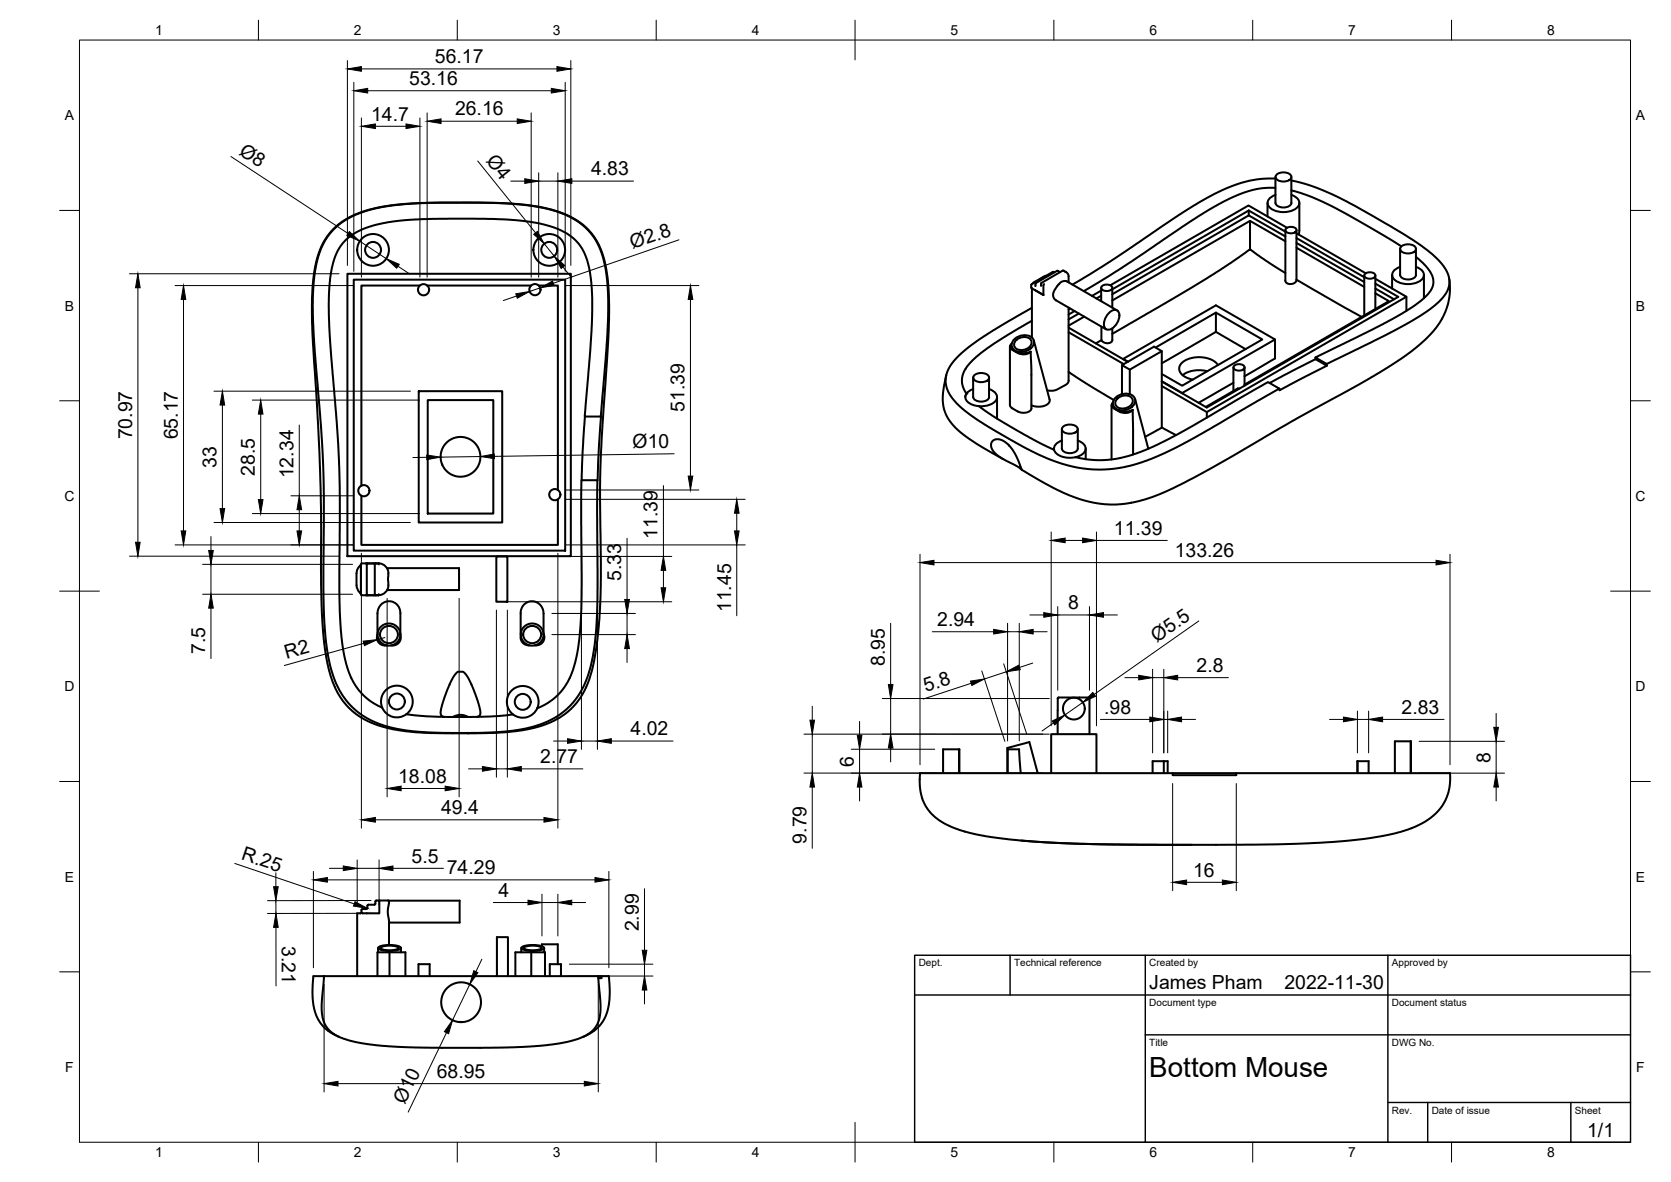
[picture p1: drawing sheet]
<svg xmlns="http://www.w3.org/2000/svg" width="420mm" height="297mm" viewBox="0 0 420 297" stroke-linecap="round" stroke-linejoin="round" font-family="sans-serif">
<!-- layer: Visible -->
<g fill="none" stroke="#000" stroke-width=".51">
<path d="M83.8 57.6l2-1.8 1.8-1.1 3.9-1.6a64.6 64.6 0 0 1 19.5-2.2h9.6l7.7 .2a37.8 37.8 0 0 1 14.9 3.2l1.5 .9a16.8 16.8 0 0 1 7.8 13l.2 .8a103.1 103.1 0 0 1-.1 21.8l-1.6 26.2v30.7a85.9 85.9 0 0 1-2.7 22.6l-.9 2.4-1 1.9-2.2 2.9-1.3 1.3-2.2 1.5-3.5 1.7a56 56 0 0 1-18.8 2.3l-12.1-.2a33.7 33.7 0 0 1-14.5-3.2l-2.3-1.4-1.7-1.6-1.6-1.8-1.4-2.2a41.8 41.8 0 0 1-3.7-16.6l-.2-5.2-.2-10.6a675.1 675.1 0 0 0-2.1-57.7l-.2-8.7 .4-4.8a20.2 20.2 0 0 1 4.6-12.3zM314 54.1l-34.3 19.8M314 52.9v1.2M314 52.9l-34.3 19.8M314 54.1l9.2 5.3M314 52.9l9.2 5.3M314.3 55.5l8.9 5.1M318.7 51v3.4M320.7 44.5v6.5a2.21 2.21 0 0 0 3.2 .9l.7-.5 .1-.4M320.7 47.2l-3.3 .1-2.6 .5-3.2 1-4.2 2-6.2 3.6-20 13.5-8.7 5.3M320.7 44.9h-3.5l-3.2 .6-4.2 1.2-4.6 2.1-7.7 4.5-18.4 12.5-9.4 5.7M320.7 49a2.16 2.16 0 0 0-1.8 2.6 5.3 5.3 0 0 0 6.5 1.1 1.79 1.79 0 0 0 1.3-1.8 1.79 1.79 0 0 0-1.4-1.7l-.6-.2"/>
<path d="M320.9 44a2.63 2.63 0 0 1 3.8 .3 1.63 1.63 0 0 1-2 1.3 1.63 1.63 0 0 1-2-1.3zM323.2 57.8v12.8l.4 .5 .7 .3 1.1-.3 .6-.7v-12.6M323.3 57.5a1.83 1.83 0 0 1 2.7 .2 1.57 1.57 0 0 1-2.7 .5l-.1-.5zM323.6 57.2l-9.7-5.6-34.7 20.1M324.7 47.8l5.1 1.7 5.1 2.3 9.6 5.4 7.9 4.7M324.7 45.4l6 1.6 4.4 1.9 3.4 1.7 14.3 8.2 6.5 4.4a12.5 12.5 0 0 1 5 6.3l.1 .9v1.4l-.4 1.2-.6 1-2.4 2.5-4.4 3.2-8.5 4.7-14.5 7.1-2.8-1.7 19.1-9.5 6-3.7 2.9-2.4 .9-1.2 .6-1.1 .1-.9-.1-1.3-1.3-2.3-3-2.8M324.7 44.5v6.5M326 59.8l17 9.9M326 58.6l17.4 10.1M326.7 51v7l-.1 1M87.4 68.8h56.1v71h-56.1zM88.9 70.3h53.2v68.1h-53.2z"/>
<path d="M105.6 71.8h-14.7v50.3M107.4 71.8h26.1M135.4 71.8h4.9v51.4M259.4 72.4l3 1.7M259.5 77.4l-11.2 6.5-4.1 2.9-2.5 2-1.9 2-1.3 1.9-.7 1.9 .1 2.2 .9 2.4 1.7 2.1 2 1.8 3.4 2.5 12.3 7.2 4.9 2.3 3.7 1.4 4.8 1.1 5.4 .4 5.3-.5 4.7-1.3 5.8-2.3 4.6-2.3 24.3-13.9-2.9-1.7-22.7 13.1-6.1 3.1-4.3 1.8-4.1 1.1-3.9 .5-4-.1-3.2-.6M259.5 72.4v12.4M260.1 72.8l2.3 1.3M260.2 70.8l-.5 .4M260.3 71.8v.1M261.8 71.8h-.1M262.5 71.4l-.1 .3v2.4M263 69.3l-2.8 1.5"/>
<path d="M265.1 68.4l-.4-.1-5.3 3.1-.1 .2 .1 .8M266.6 68.4l-.8-.3-5.3 3-.2 .7M267.2 68l-5.3 3.1-.1 .7M267.2 68l.8 .3M267.8 68.3h.2M268 68.3l.4 .4 .3 .6v1.7M268.7 77.3v18.6l-.7 .8-2.4 1.3-1 .2-1.3-.1M269.1 77.5l-.4 .3M270.2 78.2l-1.5 .8M271.3 78.8l-2.6 1.5M272.6 79.6l-3.9 2.2M276.9 75.6h-.1"/>
<path d="M276.9 74.3l-1.2 .7M276.9 73l-2.3 1.4M276.9 72.3v3.4M277 72a1.83 1.83 0 0 1 2.7 .2 1.57 1.57 0 0 1-2.7 .5l-.1-.5zM278.7 78.8a1.66 1.66 0 0 1 2.5-.5 3.5 3.5 0 0 1-2.7 4.6 1.66 1.66 0 0 1-.7-2.5zM279.7 72.3v5M280.9 78l-12.7-7.3-.6-.1a4.2 4.2 0 0 0-2.6 2.6 1.7 1.7 0 0 0 .6 2.3l12.5 7.3M305.7 78.6v4.8l-13.6 7.9M314.3 62.6v-7.1l-34.6 20M323.2 68.6l-5.9-3.8-3-2.2-4.7 3.4-6.2 4-23.7 13.9M326 70.3l16.4 9.3M326 61.1l17 9.8"/>
<path d="M326 62.3l17 9.8M343 69.2v10.1M343.2 68.9a1.83 1.83 0 0 1 2.6 .2 1.57 1.57 0 0 1-2.6 .5l-.2-.5zM345.8 70.1l7.8 4.5-50.2 29-11.3-6.6M345.8 73.7l3.4 2-36.3 21M345.8 72.5l4.7 2.7M345.8 71.3l5.8 3.3-48.2 27.8-11.3-6.5M345.8 69.2v8.4M350 69.1v3.4M352 62.6v6.5a2.21 2.21 0 0 0 3.2 .9l.7-.6 .1-.3v-6.5M352 67.1a2.16 2.16 0 0 0-1.8 2.6 5.3 5.3 0 0 0 6.6 1.1 1.79 1.79 0 0 0 1.2-1.8 1.79 1.79 0 0 0-1.3-1.7l-.7-.2M352.3 62a2.63 2.63 0 0 1 3.7 .4 1.63 1.63 0 0 1-2 1.3 1.63 1.63 0 0 1-1.9-1.3z"/>
<path d="M353.6 74.6v3.5M358 69.1v5.8M364.4 70.1a17.2 17.2 0 0 1-6.5 15.7l-5.5 4.3-10.6 6.5-15.6 8.5-16 9.4-9.7 5.4-7.2 3.6-5.1 1.9-3.3 .9-4 .5-3.4-.1-3.7-.6-3-.9-3.7-1.5-4-2-6.2-3.6M105.3 98.3h21v33h-21zM237.9 94.3l-.6 3.1-.3 3a11.1 11.1 0 0 0 5.3 8.8l4.2 2.9 5.8 3.3M243 98.9l-.3 .9M243 98.9a1.91 1.91 0 0 0 1.5 2.8l1.7 .4M244.7 94.9v4.9a2.21 2.21 0 0 0 3.2 .9l.7-.6 .1-.3M244.7 97.8l-.8 .3-.9 .8M244.9 94.4a2.63 2.63 0 0 1 3.8 .3 1.63 1.63 0 0 1-2 1.3 1.63 1.63 0 0 1-2-1.3zM248.7 94.9v4.9M248.7 97.8a2.09 2.09 0 0 1 1.8 2.7 4.5 4.5 0 0 1-4.3 1.6"/>
<path d="M250.7 99.8v5.4M253.9 87.1v14.7l.4 .6 1.6 1M254.4 86.3a.84 .84 0 0 0-.5 .9 .84 .84 0 0 0 .6 .7M254.4 87.1a2.7 2.7 0 0 0 3.4 1.6l1.4-.3M254.5 87.9l1.4 .8M255.2 85.2a3.3 3.3 0 0 1 4.6 .1 2.45 2.45 0 0 1-2.3 3 2.24 2.24 0 0 1-3.1-1.8l.4-.9zM255.6 85.4a2.48 2.48 0 0 1 3.7 .2 2.31 2.31 0 0 1-3.2 2.3 1.36 1.36 0 0 1-1.1-1.1 1.36 1.36 0 0 1 .6-1.4zM259.1 88.4l.3 14.2a2.18 2.18 0 0 1-3.1 1l-.4-.2M259.2 88.4a2.89 2.89 0 0 1-3.3 .3M259.5 80.6l-9.5 5.7-3.4 2.4-2.9 2.7a5.6 5.6 0 0 0-.7 7.5M259.9 85.6l4 15.1-.4 .8-1.1 .6-1.6 .1-1.5-.3M268.7 93.5l4.3 2.8 7.1 4.2"/>
<path d="M268.7 82.3l14.9 8.6M268.7 83.5l13.9 8M276.9 82.1v3.4M279.7 82.5v3.1l-.2 .3-.8 .3h-.8l-.6-.3-.4-.4-1.4 .8M280.6 99.8a3.3 3.3 0 0 1 4.7 .2 2.45 2.45 0 0 1-2.3 3 2.24 2.24 0 0 1-3.2-1.8l.4-.9zM282.1 99.1v-7.3l8.1-4.7 1.9 1.2v19.2l-4.1 2.3M282.1 91.8l2 1.1M282.4 90.2v.1M283.6 90.9l-1.2-.7 23.3-13.5 14.9 8.6-23.4 13.5-5.1-3M290.6 87.3l15.1-8.7 11.7 6.7-20.2 11.6-5.1-2.9M292.1 88.3l-8 4.6v6.2M297.2 98.8h.1"/>
<path d="M303.6 93.3l-2.4-.3a6.6 6.6 0 0 0-3.8 1.3M305.7 83.4l7.5 4.3M306.2 91.7l-1.1-1.1-2.1-.7-2.1-.1-2.2 .4a2.57 2.57 0 0 0-2.2 2.9l.5 .8 .7 .7 2.2 .8M310.1 96.2l-8.7 5M310.1 92.3v6M310.3 92a1.83 1.83 0 0 1 2.6 .2 1.57 1.57 0 0 1-2.6 .5l-.1-.5zM311.7 97.6h-.4l-8.1 4.7M312.9 92.3v4.6M319.2 96.3l11.6-6 2.8 1.6-11.9 6.2v-.4M320.6 85.3v4.8l-7.7 4.5M330.8 89.8v.5M333.6 91.5v.4"/>
<path d="M107.5 100.5h16.5v28.6h-16.5zM147.1 104.7l-.6 8.8-.3 7.2M151.1 104.7l-.9 16M246.2 102.1l3.5 2.5 5.2 3.1 5.6 3.1 4.5 2.2M249.6 110.8l.8-.4h.9l1 .4 1.1 .9 1.2 1.3 .8 1.4 1.5 3.7-1.4-1.1-3.9-2-1.3-1-.7-.9-.4-.9v-.7zM265 112.7v.3M265 113a4 4 0 0 0 4.3 2l1.2-.1M267 112.7a2.21 2.21 0 0 0 3.2 1l.7-.6 .1-.4M267 107.9v4.8M267 110.7a2.27 2.27 0 0 0-2 2.3M267.2 107.3a2.63 2.63 0 0 1 3.8 .4 1.63 1.63 0 0 1-2 1.3 1.63 1.63 0 0 1-2-1.3zM271 110.7a2.16 2.16 0 0 1 1.9 2.6 3.2 3.2 0 0 1-2.4 1.6"/>
<path d="M271 107.9v4.8M273 112.7v2.7M279.5 101.8v13.7M279.8 101.2a.84 .84 0 0 0 .3 1.4 4.9 4.9 0 0 0 2.5 1.2l1.2-.1 1-.7a4.1 4.1 0 0 1-4.7-.5l-.3-.7M281 100.1a2.48 2.48 0 0 1 3.8 .2 2.31 2.31 0 0 1-3.2 2.3 1.36 1.36 0 0 1-1.2-1.1 1.36 1.36 0 0 1 .6-1.4zM284.8 103l.1 11.2M285.4 100.3l3.3 12.5M292.1 107.4l3.6 2M303.4 103.6v1.4M90.9 124.6v12.3h49.4v-11.4M124.8 139.8h2.8v11.4h-2.8zM90.5 142.2l-.5 .7-.3 .8v3.4a2.82 2.82 0 0 0 1 2"/>
<path d="M90.7 142l-.2 .2M90.7 141.8l.3-.2h1.5l-.3 .2M90.7 141.8v7.5l.3 .3M91 149.6h1.5M92.1 141.6h3.1M92.1 149.6h.1M92.2 149.6h2.9M92.2 141.8v7.5l.3 .3M94 141.6h.5l-.2 .2M94.2 141.8l.1 7.5 .2 .3M94.9 159.5v-5.3a2.88 2.88 0 0 1 2.8-3.1 2.88 2.88 0 0 1 3 3v5.4M94.9 159.4a2.05 2.05 0 0 0 2.4 2.8"/>
<path d="M95.2 141.6h.1M95.2 141.6v.2M95.2 149.3v.3h-1.2M95.2 141.6a2.51 2.51 0 0 1 2.5 2.5M97.3 142.8h18.1v5.5h-18.1M97.6 144.1v3M97.7 147.1a2.51 2.51 0 0 1-2.5 2.5M100.7 159.6a2.05 2.05 0 0 1-2.4 2.6M130.9 159.5v-5.4a2.88 2.88 0 0 1 2.9-3 2.88 2.88 0 0 1 2.9 3.1v5.3M130.9 159.7a2.04 2.04 0 0 0 2.2 2.5M136.7 159.3a2.06 2.06 0 0 1-.2 2.1 2.06 2.06 0 0 1-2 .8M96.1 177.8a15.9 15.9 0 0 1-9.4-12.5l-.9-5.7-.4-6v-28.7l-.2-9.1-2.5-35.6v-6l.5-5.8a12.5 12.5 0 0 1 5.5-9.5l3.1-1.6a56.1 56.1 0 0 1 18.5-2.3l16.4 .1 7.9 .9 3.8 .9 2.5 .9 2.8 1.7 1.9 1.8 1.2 2.1 1.1 2.8 .7 4.2 .3 3.4-.2 9.3-1.7 21.6h4.1l1.4-16.8 .4-8.5-.2-8.6-.9-5.5-1.1-3.3-.9-1.6-1.4-2-1.3-1.3-2-1.5-2.1-1.2-4-1.6a71.9 71.9 0 0 0-19.6-1.8l-14.7 .1a42.3 42.3 0 0 0-15.2 2.8l-2.4 1.2-2.1 1.5a17.9 17.9 0 0 0-5.9 12.4l-.4 5.3v6.6l2.4 32.2 .3 11.3v28.6l.4 7 .8 5.4 .7 2.8 1.2 3.6 1.7 3.1 2 2.4 1.9 1.7 2.4 1.6 3.1 1.4 3 .9a89.3 89.3 0 0 0 18.7 1.3l9.2-.3a27.7 27.7 0 0 0 14-4.2l1.8-1.3 1.4-1.4 2.4-3.3 1.8-4.2 1.2-5 .8-6.5 .3-7.9v-29.4h-4v32.8l-.5 6.7-.8 5.2a15.9 15.9 0 0 1-8.1 11.8l-1.7 .8"/>
<path d="M96.1 177.8a4 4 0 0 1 1.9-5.1 4 4 0 0 1 5.2 1.5 4 4 0 0 1-1 5.3M96.1 177.8a4 4 0 0 0 6.1 1.7M102.2 179.5l5 .5 5.4 .2 10.5-.1 5.8-.6M111.6 180.2l-.1-.1a1.31 1.31 0 0 1-.6-1.9l1.3-4.1 1.8-4 1.2-1.3h1.2l1 1.1 1.1 2.1 1.6 4 .6 2.5a1.13 1.13 0 0 1-.7 1.7M113.9 180.2l1.8-.6 .9 .1 1.1 .5M231.3 194.3h133.3v1.3a12.6 12.6 0 0 1-8.1 11.9l-2.7 1-4.1 1.2a141.1 141.1 0 0 1-27 2.4l-31.3 .2-21.3-.3-13.2-.7-7.6-.9-3.1-.6-3.7-.8-3.2-1.2-3-1.6-2.1-1.7-1.4-1.9-1-2.1-.5-2.9zM237.1 194.3v-6h4.1v6M241.1 188.3v6M253.3 188.3v6v-6h2.9l.5 6M253.4 188.3l-.1-.3 5.5-1.5 2.1 7.8M264.3 194.3v-9.8h11.4v9.8M265.9 184.5l.1-9.1 .1-.1 7.8 .1v9.1"/>
<path d="M292.6 191.3h1v3M292.6 191.3h-2.8v3M292.6 191.3v3M294.9 194.3v.5h16v-.5M341.3 191.3h.1M341.3 191.3v3M341.3 191.3h2.8v3M354.7 186.3h-4v8M354.7 194.3v-8v8M256.8 211.2l15 .9 27.8 .2M92.4 227.6v.6M92.4 228.2l-.3 .2-1.1 .1-.2 1h-1v15.8"/>
<path d="M94.1 227.4h-1.5l-.2 .2M94.4 226.6v.5l-.3 .2M94.6 226.3h.8v3.2h-4.3l-.2-.2M94.6 226.3l-.2 .2M95.1 238.2v1.1M95.2 238a7.2 7.2 0 0 1 5.5 0l.1 .2a3.4 3.4 0 0 1-2.9 .8l-1.4-.1a1.59 1.59 0 0 1-1.4-.7zM95.4 226.3h.8a1.61 1.61 0 0 1 1.6 .2l-.3 2.4 .3 2.5v6.1M95.8 238a5.9 5.9 0 0 1 4.3 0l.1 .2a4.7 4.7 0 0 1-4.5 0zM97.7 226.3h17.9v5.5h-17.8M97.9 239.3h4v6M97.9 239.3h-3v6M97.9 239.3v6"/>
<path d="M100.8 238.2v1.1M131.1 238.2v1.1M131.2 238a7.2 7.2 0 0 1 5.5 0l.1 .2a3.4 3.4 0 0 1-2.8 .8l-1.5-.1a1.59 1.59 0 0 1-1.4-.7zM131.8 238a5.9 5.9 0 0 1 4.3 0l.1 .2a4.7 4.7 0 0 1-4.5 0zM133.6 239.3h-4v6M133.6 239.3h3.4v6M133.6 239.3v6M136.2 237.8v-.5h4.1v5M136.8 238.2v1.1M81.5 245.3h68.9l.6 6.3-.1 3-.3 1.7-.6 1.5-.8 1-1.5 1.2-2 .9-2.4 .8-4.4 .8-7.2 .6-10.4 .2-18.5-.1-9.8-.7-3.8-.7-3.5-1-2.2-1.2-1.3-1.4-1-2.1-.3-2.3zM81.6 245.3h-2.8l-.2 4.6 .4 3.5 .9 2.7 1.4 1.8 1.8 1.5 2.2 1.2M105.2 245.3v-3h2.8v3"/>
<path d="M115.3 256.8h1.3M124.9 245.3v-9.8h2.8v9.8M138.2 245.3v-3h2.9v3M150.4 245.3h2.7l.2 4.6-.5 3.8-1.1 2.7-1.3 1.8-1.5 1.1-2.4 1.3M151.2 245.3l.1 .5h-.9"/>
<circle cx="93.8" cy="62.8" r="2"/>
<circle cx="93.8" cy="62.8" r="4"/>
<circle cx="106.5" cy="72.8" r="1.41"/>
<circle cx="134.5" cy="72.8" r="1.41"/>
<circle cx="138.1" cy="62.8" r="2"/>
<circle cx="138.1" cy="62.8" r="4"/>
<circle cx="115.8" cy="114.8" r="5"/>
<circle cx="91.5" cy="123.3" r="1.41"/>
<circle cx="139.5" cy="124.3" r="1.41"/>
<circle cx="97.8" cy="159.5" r="2.21"/>
<circle cx="97.8" cy="159.5" r="2.83"/>
<circle cx="133.8" cy="159.5" r="2.21"/>
<circle cx="133.8" cy="159.5" r="2.83"/>
<circle cx="99.8" cy="176.3" r="2"/>
<circle cx="131.4" cy="176.4" r="2"/>
<circle cx="131.4" cy="176.4" r="4"/>
<circle cx="270" cy="178.1" r="2.74"/>
<circle cx="115.9" cy="251.9" r="5"/>
</g>
<circle cx="243" cy="98.9" r=".25" fill="#000"/>
<!-- layer: BORDER -->
<g fill="none" stroke="#000" stroke-width=".25">
<path d="M20 10.1h390v276.9h-390zM65 5.1v5M115 5.1v5M165 5.1v5M215 5.1v10M265 5.1v5M315 5.1v5M365 5.1v5M15 52.9h5M410 52.9h5M15 100.7h5M410 100.7h5"/>
<path d="M15 148.6h10M405 148.6h10M15 196.4h5M410 196.4h5M15 244.2h5M410 244.2h5M65 287v5M115 287v5M165 287v5M215 282.1v9.9M265 287v5M315 287v5"/>
<path d="M365 287v5"/>
</g>
<!-- layer: TITLEBLOCK -->
<path d="M230 240.1h180v46.9h-180zM230 250h180M254 240.1v9.9M288 240.1v46.9M349 240.1v46.9M288 260.1h122M349 277.1h61M359 277.1v9.9M395 277.1v9.9" fill="none" stroke="#000" stroke-width=".36"/>
<!-- layer: FD_Dimensions -->
<g fill="none" stroke="#000" stroke-width=".25">
<path d="M87.4 15.2v51.5M90.9 17.3h49.1M143.5 15.2v51.5M58.1 39.3l29.4 19.4M89 20.7v47.5M90.9 29.6v40.1M92.5 22.8h46.1M94.4 31.7h7.7M105.6 29.6v40.1M107.4 28.4v41.3M110.9 30.5h19.1M133.6 28.4v41.3"/>
<path d="M142.1 20.7v47.5M120.1 40.5l14.6 18M128.4 45.5h3.6M135.4 43.4v26.3M135.4 45.5h4.9M140.3 43.4v26.3M143.8 45.5h15.5M32.6 68.8h52.7M34.7 72.3v64M44 71.8h44.8M46.1 75.3v58.1M90.4 60.6l6.7 4.4"/>
<path d="M100.1 66.9l2.9 1.9M129.9 74.4l-3.3 1.1M135.8 72.3l-2.6 .9M136.8 61.2l2.6 3.2M141.5 67.1l2.2 2.7M142.4 71.8h33.3M170.7 60.3l-31.6 10.9M173.6 75.3v44.3M53.8 98.3h49.4M55.9 101.8v26M63.4 100.5h42.1M65.6 104.1v21.4"/>
<path d="M75.2 106.8v17.8M107.3 114.9l-3.5 .1M120.8 114.7l-10 .2M169.5 114l-45.2 .7M32.6 139.8h52.7M44 136.9h44.8M53 134.8v3.5M53.8 131.3h49.4M63.4 129.1h42.1M73.2 124.6h15.6M75.2 128.1v5.3M90.9 139v69.1"/>
<path d="M126.9 139.8h42M140.3 139v69.1M142.4 136.9h45M142.4 123.1h33.3M142.4 125.5h45M146.2 122.8v65.5M150.2 122.8v65.5M157.7 135.3v15.4M166.8 122v17.8M185.3 129v4.4M185.3 136.9v17.8M231.3 139.3v52.9"/>
<path d="M264.3 133.7v48.7M267.8 135.8h4.4M275.7 133.7v48.7M275.7 135.8h17.8M364.6 139.3v52.9M50.9 141.8h37.7M50.9 149.3h37.7M53 141.8v7.5M53 152.8v12.7M97.3 150.4v49.8M115.4 150.4v49.8M124.8 153.3v42"/>
<path d="M126.9 151.2h42M127.6 153.3v42M138.8 159.5h21M138.8 154.2h21M157.7 154.2v5.3M166.8 143.3v4.4M223.9 156.6v15.4M234.4 158.8h15.5M234.8 141.4h126.3M253.3 156.6v29.6M253.3 158.8h3M256.3 156.6v29.6"/>
<path d="M259 154.5h3.4M259.8 158.8h3.5M266 152.4v21M266 154.5h7.9M273.9 152.4v21M277.5 154.5h3.4M301.4 156l-26.3 18.5M91.5 161.7l-20 5.5M96.8 160.2l-2 .5M157.7 163v3.5M204.2 177.5v3.5M221.8 175.5h42"/>
<path d="M223.9 175.5v9M244.2 171.7l-12 4M246.9 168.6l5.8 17.7M252.4 166.8l5.8 17.7M253 168.8l-5.5 1.8M259.7 166.6l-3.4 1.1M272.3 176.5l-4.5 3.2M282.8 170.3h3.5M289.8 168.2v21M289.8 170.3h2.8M292.6 168.2v21M293.6 178.7v10.5"/>
<path d="M296.1 170.3h12.8M341.3 178.7v10.5M344.1 178.7v10.5M376.2 179.3v3.5M100.9 198.1h11M117.8 193.2h3.5M124.8 193.2h2.8M131.1 193.2h15.4M139.2 186.2h3.5M146.2 186.2h4M153.7 186.2h15.5M202.1 184.5h61.7"/>
<path d="M202.1 194.3h60.1M204.2 184.5v9.8M204.2 197.8v15.4M214 188.3h21M216.1 181.3v3.5M216.1 188.3v6M216.1 197.8v3.5M223.9 188v3.5M264.9 181.7l-2.9 2M276.7 180.8h12.4M292.6 180.8h1M294.9 196.9v26.9"/>
<path d="M297.1 180.8h3.5M310.9 196.9v26.9M334.3 180.8h3.5M341.3 180.8h2.8M347.6 180.8h15.5M356.8 194.3h21.5M356.8 186.3h21.5M376.2 186.3v8M376.2 197.8v3.5M59 217l30.1 10.1M69.4 219.3v3.5M78.8 219v24.2"/>
<path d="M82.8 218.2h3.5M89.8 216.1v11.3M89.8 218.2h5.5M94.4 206h42.4M95.3 216.1v11.3M98.8 218.2h12.7M153.1 219v24.2M69.4 226.3v3.2M69.4 233.1v14.7M82.3 221.1h67.3M93.3 226.3h-26M93.3 229.5l-26 .1"/>
<path d="M124 226.8h8.8M136.3 224.7v10.5M136.3 226.8h4M140.3 224.7v10.5M143.8 226.8h3.5M162.1 223.3v15.5M298.4 221.7h9M81.5 247.4v27M112.3 259.5l-9.7 20M118.1 247.3l-4.3 9.1M121.2 241.1l-1.5 3.1M143.2 245.3h21"/>
<path d="M143.2 242.3h21M150.4 247.4v27M162.1 242.3v3M162.1 248.8v3.5M85 272.3h61.9"/>
</g>
<g fill="#000" stroke="#000" stroke-width=".25">
<path d="M87.4 17.3l3.5-.6v1.2zM140 16.7l3.5 .6-3.5 .6zM89 22.8l3.5-.6v1.2zM90.9 31.7l3.5-.6v1.2zM102.1 31.1l3.5 .6-3.5 .6zM107.4 30.5l3.5-.6v1.1zM130 29.9l3.6 .6-3.6 .5zM138.6 22.2l3.5 .6-3.5 .6zM87.8 58.2l2.6 2.4-3.2-1.4zM132 44.9l3.4 .6-3.4 .6zM134.2 58.9l.9-.7 1.7 3zM140.3 45.5l3.5-.6v1.2z"/>
<path d="M34.7 68.8l.5 3.5h-1.1zM46.1 71.8l.6 3.5h-1.1zM97.1 65l3.3 1.4-.7 1zM129.7 73.8l3.5-.6-3.1 1.7zM135.8 72.3l3.1-1.7 .4 1.1zM139.4 64.4l2.6 2.3-.9 .8zM173.6 71.8l.6 3.5h-1.2zM55.9 98.3l.6 3.5h-1.2zM65.6 100.5l.5 3.6h-1.1zM107.3 114.3l3.5 .6-3.5 .6zM120.8 114.7l3.5-.6v1.2zM173 119.6h1.2l-.6 3.5z"/>
<path d="M34.1 136.3h1.1l-.5 3.5zM45.6 133.4h1.1l-.6 3.5zM52.5 138.3h1.1l-.6 3.5zM55.3 127.8h1.2l-.6 3.5zM65 125.5h1.1l-.5 3.6zM74.7 133.4h1.1l-.6 3.5zM75.2 124.6l.6 3.5h-1.1zM185.3 125.5l.5 3.5h-1.1zM184.7 133.4h1.1l-.5 3.5zM264.3 135.8l3.5-.6v1.2zM272.2 135.2l3.5 .6-3.5 .6zM53 149.3l.6 3.5h-1.1z"/>
<path d="M157.1 150.7h1.2l-.6 3.5zM166.2 147.7h1.2l-.6 3.5zM166.8 139.8l.6 3.5h-1.2zM231.3 141.4l3.5-.6v1.2zM249.9 158.2l3.4 .6-3.4 .5zM256.3 158.8l3.5-.6v1.1zM262.4 154l3.6 .5-3.6 .6zM273.9 154.5l3.6-.5v1.1zM361.1 140.8l3.5 .6-3.5 .6zM91.3 161.1l3.5-.4-3.2 1.5zM157.7 159.5l.6 3.5h-1.2zM223.4 172h1.1l-.6 3.5z"/>
<path d="M244 171.2l3.5-.6-3.1 1.7zM253 168.8l3.2-1.6 .3 1.1zM272.3 176.5l2.5-2.5 .7 1zM286.3 169.7l3.5 .6-3.5 .6zM292.6 170.3l3.5-.6v1.2zM97.3 198.1l3.6-.5v1.1zM111.9 197.6l3.5 .5-3.5 .6zM121.3 192.6l3.5 .6-3.5 .6zM127.6 193.2l3.5-.6v1.2zM142.7 185.6l3.5 .6-3.5 .6zM150.2 186.2l3.5-.6v1.2zM203.6 181h1.2l-.6 3.5z"/>
<path d="M204.2 194.3l.6 3.5h-1.2zM215.6 184.8h1.1l-.6 3.5zM216.1 194.3l.6 3.5h-1.1zM223.9 184.5l.6 3.5h-1.1zM264.6 181.2l3.2-1.5-2.6 2.5zM289.1 180.2l3.5 .6-3.5 .6zM293.6 180.8l3.5-.6v1.2zM337.8 180.2l3.5 .6-3.5 .6zM344.1 180.8l3.5-.6v1.2zM375.6 182.8h1.2l-.6 3.5zM376.2 194.3l.6 3.5h-1.2zM86.3 217.6l3.5 .6-3.5 .6z"/>
<path d="M90.9 206l3.5-.6v1.2zM95.3 218.2l3.5-.6v1.2zM136.8 205.4l3.5 .6-3.5 .6zM68.8 222.8h1.2l-.6 3.5zM69.4 229.5l.6 3.6h-1.2zM78.8 221.1l3.5-.6v1.2zM89.3 226.6l3.1 1.7-3.5-.6zM132.8 226.2l3.5 .6-3.5 .6zM140.3 226.8l3.5-.6v1.2zM149.6 220.5l3.5 .6-3.5 .6zM161.5 238.8h1.1l-.5 3.5zM294.9 221.7l3.5-.5v1.1z"/>
<path d="M307.4 221.2l3.5 .5-3.5 .6zM113.8 256.4l-1 3.4-1.1-.5zM119.1 243.9l1.1 .5-2.1 2.9zM162.1 245.3l.5 3.5h-1.1zM81.5 272.3l3.5-.6v1.2zM146.9 271.7l3.5 .6-3.5 .6z"/>
</g>
<text font-size="7" x="289" y="270.6">Bottom Mouse</text>
<g font-size="4.9">
<text x="109.3" y="15.9">56.17</text>
<text x="102.9" y="21.3">53.16</text>
<text x="114.4" y="29">26.16</text>
<text x="93.3" y="30.3">14.7</text>
<text x="59.9" y="38.7" transform="rotate(33 59.9 38.7)">Ø8</text>
<text x="122.1" y="40.4" transform="rotate(51 122.1 40.4)">Ø4</text>
<text x="148.6" y="44.1">4.83</text>
<text x="159.1" y="62.7" transform="rotate(-19 159.1 62.7)">Ø2.8</text>
<text x="172.1" y="103.6" transform="rotate(-90 172.1 103.6)">51.39</text>
<text x="33.2" y="110.4" transform="rotate(-90 33.2 110.4)">70.97</text>
<text x="44.7" y="110.4" transform="rotate(-90 44.7 110.4)">65.17</text>
<text x="159.1" y="112.6" transform="rotate(-1 159.1 112.6)">Ø10</text>
<text x="54.5" y="117.5" transform="rotate(-90 54.5 117.5)">33</text>
<text x="64.1" y="119.5" transform="rotate(-90 64.1 119.5)">28.5</text>
<text x="73.8" y="120.2" transform="rotate(-90 73.8 120.2)">12.34</text>
<text x="165.4" y="135.5" transform="rotate(-90 165.4 135.5)">11.39</text>
<text x="280.1" y="134.4">11.39</text>
<text x="295.4" y="139.9">133.26</text>
<text x="156.2" y="146" transform="rotate(-90 156.2 146)">5.33</text>
<text x="183.8" y="153.9" transform="rotate(-90 183.8 153.9)">11.45</text>
<text x="268.6" y="153.1">8</text>
<text x="235.7" y="157.3">2.94</text>
<text x="290.9" y="161.6" transform="rotate(-35 290.9 161.6)">Ø5.5</text>
<text x="51.6" y="164.3" transform="rotate(-90 51.6 164.3)">7.5</text>
<text x="72.1" y="165.6" transform="rotate(-15 72.1 165.6)">R2</text>
<text x="222.5" y="167.3" transform="rotate(-90 222.5 167.3)">8.95</text>
<text x="232.8" y="173.9" transform="rotate(-18 232.8 173.9)">5.8</text>
<text x="300.9" y="168.8">2.8</text>
<text x="277.6" y="179.3">.98</text>
<text x="352.4" y="179.3">2.83</text>
<text x="158.6" y="184.8">4.02</text>
<text x="135.8" y="191.8">2.77</text>
<text x="374.7" y="191.7" transform="rotate(-90 374.7 191.7)">8</text>
<text x="100.1" y="196.7">18.08</text>
<text x="214.7" y="192.6" transform="rotate(-90 214.7 192.6)">6</text>
<text x="110.9" y="204.6">49.4</text>
<text x="60.5" y="215.9" transform="rotate(19 60.5 215.9)">R.25</text>
<text x="202.8" y="212" transform="rotate(-90 202.8 212)">9.79</text>
<text x="103.5" y="216.8">5.5</text>
<text x="112.4" y="219.7">74.29</text>
<text x="300" y="220.3">16</text>
<text x="125.4" y="225.4">4</text>
<text x="70.8" y="237.8" transform="rotate(90 70.8 237.8)">3.21</text>
<text x="160.6" y="234" transform="rotate(-90 160.6 234)">2.99</text>
<text x="289" y="248.5">James Pham</text>
<text x="323" y="248.5">2022-11-30</text>
<text x="109.8" y="270.9">68.95</text>
<text x="101.8" y="277.7" transform="rotate(-64 101.8 277.7)">Ø10</text>
<text x="399.1" y="285.7">1/1</text>
</g>
<g font-size="3.5">
<text x="39" y="8.8">1</text>
<text x="89" y="8.8">2</text>
<text x="139" y="8.8">3</text>
<text x="189" y="8.8">4</text>
<text x="239" y="8.8">5</text>
<text x="289" y="8.8">6</text>
<text x="339" y="8.8">7</text>
<text x="389" y="8.8">8</text>
<text x="16.3" y="30.2">A</text>
<text x="411.3" y="30.2">A</text>
<text x="16.3" y="78">B</text>
<text x="411.3" y="78">B</text>
<text x="16.2" y="125.9">C</text>
<text x="411.2" y="125.9">C</text>
<text x="16.2" y="173.7">D</text>
<text x="411.2" y="173.7">D</text>
<text x="16.3" y="221.6">E</text>
<text x="411.3" y="221.6">E</text>
<text x="16.4" y="269.4">F</text>
<text x="411.4" y="269.4">F</text>
<text x="39" y="290.8">1</text>
<text x="89" y="290.8">2</text>
<text x="139" y="290.8">3</text>
<text x="189" y="290.8">4</text>
<text x="239" y="290.8">5</text>
<text x="289" y="290.8">6</text>
<text x="339" y="290.8">7</text>
<text x="389" y="290.8">8</text>
</g>
<g font-size="2.5">
<text x="231" y="242.9">Dept.</text>
<text x="255" y="242.9">Technical reference</text>
<text x="289" y="242.9">Created by</text>
<text x="350" y="242.9">Approved by</text>
<text x="289" y="252.8">Document type</text>
<text x="350" y="252.8">Document status</text>
<text x="289" y="262.9">Title</text>
<text x="350" y="262.9">DWG No.</text>
<text x="350" y="279.9">Rev.</text>
<text x="360" y="279.9">Date of issue</text>
<text x="396" y="279.9">Sheet</text>
</g>
</svg>
